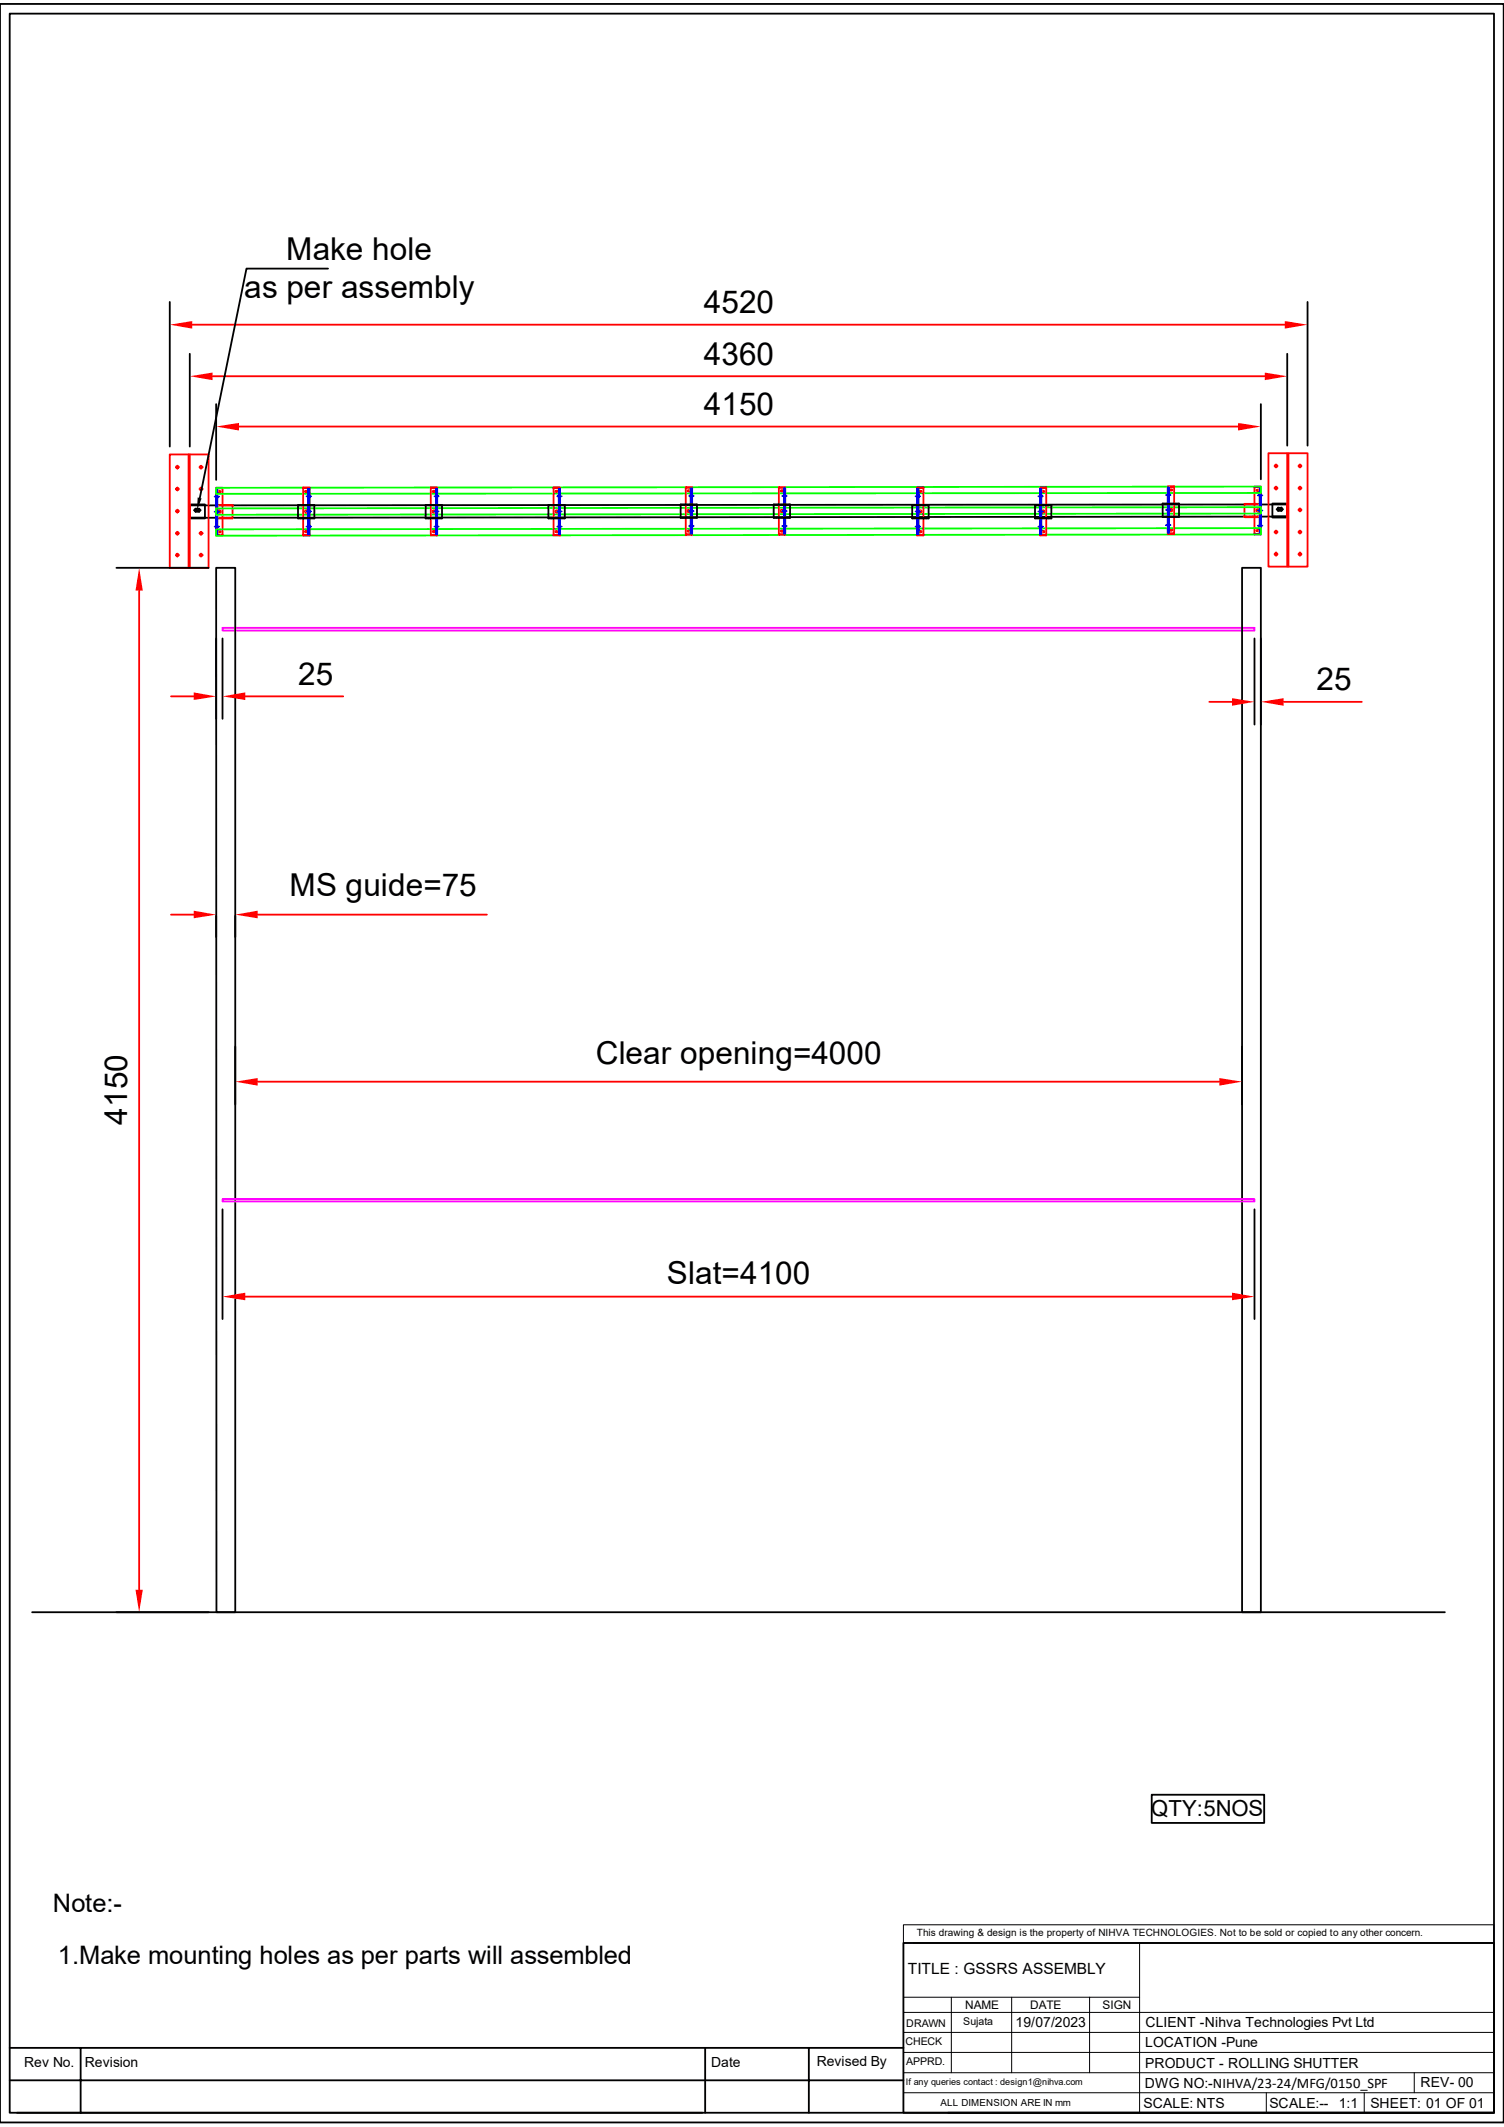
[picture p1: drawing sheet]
<svg xmlns="http://www.w3.org/2000/svg" width="210mm" height="297mm" viewBox="0 0 210 297" stroke-linecap="round" stroke-linejoin="round" font-family="sans-serif">
<g fill="none" stroke="#000" stroke-width=".25">
<path d="M30.2 56.4v10.6M176.1 56.4v10.5M26.5 70.6l153.2-.2v1.7l-153.2 .2zM41.6 70.5h2.3v1.9h-2.3zM41.6 70.6h.3M41.6 72.3h.3M42 70.6h.2M42 72.3h.2M42.3 70.6h.2M42.3 72.3h.2M42.6 70.6h.3M42.6 72.3h.3"/>
<path d="M43 70.6h.2M43 72.3h.2M43.3 70.6h.2M43.3 72.3h.2M43.6 70.6h.3M43.6 72.3h.3M162.3 70.3h2.3v1.9h-2.3zM162.3 70.4h.3M162.3 72.1h.3M162.7 70.4h.2M162.7 72.1h.2M163.1 70.4h.2"/>
<path d="M163.1 72.1h.2M163.4 70.4h.2M163.4 72.1h.2M163.7 70.4h.3M163.7 72.1h.3M164.1 70.4h.2M164.1 72.1h.2M164.4 70.4h.2M164.4 72.1h.2"/>
</g>
<g fill="none" stroke="#f00" stroke-width=".25">
<path d="M33.4 59.6h139.5M30.2 68.1h.9v6.7h-.9zM30.2 70.5h2.3v1.9h-2.3zM30.2 74.7h.2M30.2 68.2h.2M30.2 72.3h.2M30.2 70.6h.2M30.4 74.3l.2-.1 .2 .1h-.3zM30.4 68.6l.2-.1 .2 .1-.2 .1zM30.5 71.3h.3v.3h-.3zM30.5 74.2l.1 .1 .2-.1M30.5 68.7h.3"/>
<path d="M30.5 74.7h.2M30.5 68.2h.2M30.6 72.3h.2M30.6 70.6h.2M30.9 74.7h.2M30.9 68.2h.2M30.9 72.3h.2M30.9 70.6h.2M31.2 72.3h.3M31.2 70.6h.3M31.6 72.3h.2M31.6 70.6h.2"/>
<path d="M31.9 72.3h.2M31.9 70.6h.2M32.2 72.3h.3M32.2 70.6h.3M42.3 68.1h.9v6.7h-.9zM42.3 74.7h.2M42.3 68.2h.2M42.6 74.2h.3M42.6 68.7l.2-.1 .1 .1M42.6 74.2l.2-.1 .2 .2h-.2h-.2zM42.6 71.3h.3l.1 .1-.2 .2-.2-.1zM42.6 68.5l.4 .1-.2 .1-.2-.1z"/>
<path d="M42.7 74.7h.2M42.7 68.2h.2M43 74.7h.2M43 68.2h.2M163.1 67.9h.9v6.6h-.9zM163.1 74.5h.2M163.1 68h.2M163.3 74h.4M163.3 68.5h.4M163.4 74h.3l-.2 .1-.2-.1zM163.4 71.1h.3v.3h-.3zM163.4 68.3h.3v.1v.1h-.3z"/>
<path d="M163.4 74.5h.2M163.4 68h.2M163.7 74.5h.3M163.7 68h.3M173.8 72.1h.2M173.8 70.4h.2M173.8 70.4h2.3v1.8h-2.3zM174.2 72.1h.2M174.2 70.4h.2M174.5 72.1h.2M174.5 70.4h.2M174.8 72.1h.2"/>
<path d="M174.8 70.4h.2M175.1 72.1h.3M175.1 70.4h.3M175.2 67.9h.9v6.7h-.9zM175.2 74.5h.2M175.2 68h.2M175.4 74.1l.2-.1 .2 .1v.1zM175.4 68.5l.2-.1 .2 .1-.2 .1zM175.5 72.1h.2M175.5 70.4h.2M175.5 74l.1 .1 .2-.1M175.5 68.5h.3"/>
<path d="M175.5 74.5h.2M175.5 68h.2M175.5 71.1h.3v.3h-.3l-.1-.1zM175.8 72.1h.3M175.8 70.4h.3M175.9 74.5h.2M175.9 68h.2"/>
</g>
<g fill="none" stroke="#00f" stroke-width=".25">
<path d="M30 73.5h.6M30 69.3h.6M30 71.5h.6M30.2 73.7h.2M30.2 73.4h.2M30.2 69.1h.2M30.2 69.6h.2M30.2 72.4h.2M30.2 70.5h.2M30.2 68.8h.2v-.5h-.2v6.3h.2v-.5M30.4 68.8v5.3h-.2M42.8 73.5h.6"/>
<path d="M42.8 69.3h.6M42.8 71.4h.6M43 73.7h.2M43 73.3h.2M43 69.1h.2M43 69.5h.2M43 72.4h.2M43 70.4h.2M43 68.8h.2v-.5h-.2v6.3h.2v-.6M43.2 68.8v5.2h-.2M162.8 69.1h.6M162.8 73.3h.6"/>
<path d="M162.8 71.2h.6M163.1 68.6v5.3h.1M163.1 73.5h.1M163.1 69.3h.1M163.1 73.1h.1M163.1 68.9h.1M163.1 72.2h.1M163.1 70.3h.1M163.2 68.6h-.1v-.5h.1v6.3h-.1v-.5M175.6 73.4h.7M175.6 69.2h.7M175.6 71.3h.7"/>
<path d="M175.9 68.7v5.2h.2M175.9 73.6h.2M175.9 73.2h.2M175.9 69h.2M175.9 69.4h.2M175.9 72.3h.2M175.9 70.3h.2M176.1 68.7h-.2v-.6h.2v6.3h-.2v-.5"/>
</g>
<path d="M30.2 68.1l145.9-.2v.9l-145.9 .2zM30.2 73.9l145.9-.2v.9l-145.9 .2zM30.2 71l145.9-.2v.9l-145.9 .2z" fill="none" stroke="#0f0" stroke-width=".25"/>
<g fill="#f00">
<path d="M30.2 59.6l3.2-.5v1z"/>
<path d="M172.9 59.1l3.2 .5-3.2 .5z"/>
</g>
<g fill="none" stroke="#f00" stroke-width=".25">
<path d="M26.8 45.3h152.6M23.7 63.5h5.4v15.8h-5.4zM24.6 68.3h.2v.2M24.6 71.4h.2v.2M24.6 77.5h.2v.2M24.8 65v.2h-.2M24.8 74.3v.2h-.2M24.8 65.3v.1M24.8 68.1v.1M24.8 71.2v.1M24.8 74.5v.2M24.8 77.3v.2"/>
<path d="M24.8 65.2h.2M24.8 68.3h.2M24.8 71.4h.2M24.8 74.5h.2M24.8 77.5h.2M26.3 63.5v15.8M26.5 63.5v15.8M27.9 65.2h.1M27.9 68.3h.1M27.9 74.5h.1M27.9 77.5h.1M28.1 65v.2h.2"/>
<path d="M28.1 74.3v.2h.2M28.1 65.3v.1M28.1 68.1v.1M28.1 74.5v.2M28.1 77.3v.2M28.3 68.3h-.2v.2M28.3 77.5h-.2v.2M60.2 68.1h.8v6.7h-.8zM60.2 74.7h.2M60.2 68.2h.2M60.4 74.2h.4M60.4 68.7l.2-.1 .2 .1"/>
<path d="M60.5 74.2l.1-.1 .2 .2h-.2h-.2zM60.5 71.3h.2v.2l-.1 .1-.1-.1zM60.5 68.5h.2l.1 .1-.3 .1zM60.5 74.7h.2M60.5 68.2h.2M60.8 74.7h.2M60.8 68.2h.2M77.3 68.1h.9v6.7h-.9zM77.3 74.7h.2M77.3 68.2h.2M77.6 74.2h.3M77.6 68.7l.2-.1 .1 .1"/>
<path d="M77.6 74.2l.2-.1 .1 .2h-.1h-.2zM77.6 71.3h.3v.2l-.1 .1-.2-.1zM77.6 68.5h.3v.1l-.3 .1zM77.6 74.7h.3M77.6 68.2h.3M78 74.7h.2M78 68.2h.2M95.8 68h.8v6.7h-.8zM95.8 74.6h.2M95.8 68.1h.2M96 74.1h.4M96 68.6h.4"/>
<path d="M96.1 74.1l.3 .1-.3 .1zM96.1 71.2h.2l.1 .2-.1 .1h-.2zM96.1 68.5h.3l-.3 .1zM96.1 74.6h.2M96.1 68.1h.2M96.4 74.6h.2M96.4 68.1h.2M108.8 68h.8v6.7h-.8zM108.8 74.6h.2M108.8 68.1h.2M109 74.1h.4M109 68.6h.4"/>
<path d="M109.1 74.1h.2l.1 .1-.1 .1h-.2zM109.1 71.2h.2v.3h-.2zM109.1 68.5h.2h.1l-.1 .1h-.2zM109.1 74.6h.2M109.1 68.1h.2M109.4 74.6h.2M109.4 68.1h.2M128.1 68.1h.8v6.7h-.8zM128.1 74.7h.2M128.1 68.2h.2M128.3 74.3l.2-.2 .2 .2h-.2zM128.3 68.6l.1-.1 .3 .1-.2 .1z"/>
<path d="M128.4 74.2h.3M128.4 68.7l.1-.1 .2 .1M128.4 74.7h.2M128.4 68.2h.2M128.4 71.3h.3v.2l-.2 .1-.2-.2zM128.7 74.7h.2M128.7 68.2h.2M145.2 68.1h.9v6.7h-.9zM145.2 74.7h.3M145.2 68.2h.3M145.5 74.3l.2-.2 .1 .2h-.1zM145.5 68.6v-.1l.3 .1-.1 .1z"/>
<path d="M145.5 74.2h.3M145.5 68.7l.2-.1 .1 .1M145.5 71.3h.3v.2l-.1 .1-.2-.2zM145.5 74.7h.3M145.5 68.2h.3M145.9 74.7h.2M145.9 68.2h.2M177.1 63.3h5.5v15.8h-5.5zM178.2 64.9v.2h-.2M178.2 67.9v.3h-.2M178.2 74.1v.2h-.2M178.2 77.1v.3h-.2"/>
<path d="M178.2 65.1v.2M178.2 68.2v.2M178.2 74.3v.2M178.2 77.4v.2M178.2 68.2h.2M178.2 65.1h.2M178.2 74.3h.2M178.2 77.4h.2M179.7 63.3v15.8M179.9 63.3v15.8M181.3 71.2h.2v.2M181.5 64.9v.2h-.2"/>
<path d="M181.5 67.9v.3h-.2M181.5 74.1v.2h-.2M181.5 77.1v.3h-.2M181.5 65.1v.2M181.5 68.2v.2M181.5 71v.2M181.5 74.3v.2M181.5 77.4v.2M181.6 68.2h.1M181.6 65.1h.1M181.6 71.2h.1M181.6 74.3h.1"/>
<path d="M181.6 77.4h.1"/>
<circle cx="24.8" cy="74.5" r=".17"/>
<circle cx="24.8" cy="77.5" r=".17"/>
<circle cx="24.8" cy="65.2" r=".17"/>
<circle cx="24.8" cy="68.3" r=".17"/>
<circle cx="24.8" cy="71.4" r=".17"/>
<circle cx="28.1" cy="74.5" r=".17"/>
<circle cx="28.1" cy="65.2" r=".17"/>
<circle cx="28.1" cy="68.3" r=".17"/>
<circle cx="28.1" cy="77.5" r=".17"/>
<circle cx="178.2" cy="65.1" r=".17"/>
<circle cx="178.2" cy="68.2" r=".17"/>
<circle cx="178.2" cy="77.4" r=".17"/>
<circle cx="178.2" cy="74.3" r=".17"/>
<circle cx="181.5" cy="77.4" r=".17"/>
<circle cx="181.5" cy="65.1" r=".17"/>
<circle cx="181.5" cy="71.2" r=".17"/>
<circle cx="181.5" cy="68.2" r=".17"/>
<circle cx="181.5" cy="74.3" r=".17"/>
</g>
<g fill="none" stroke="#00f" stroke-width=".25">
<path d="M60.7 73.5h.6M60.7 69.3h.6M60.7 71.4h.6M60.9 73.7h.1M60.9 73.3h.1M60.9 69.1h.1M60.9 69.5h.1M60.9 72.4h.1M60.9 70.4h.1M60.9 68.8h.1v-.5h-.1v6.3h.1v-.6M61 68.8v5.2h-.1M77.8 73.5h.6"/>
<path d="M77.8 69.3h.6M77.8 71.4h.6M78 73.7h.2M78 73.3h.2M78 69.1h.2M78 69.5h.2M78 72.4h.2M78 70.4h.2M78 68.8h.2v-.5h-.2v6.3h.2v-.6M78.2 68.8v5.2h-.2M96.2 73.4h.7M96.2 69.3h.7"/>
<path d="M96.2 71.4h.7M96.4 68.7h.2v-.5h-.2v6.3h.2v-.5M96.4 73.7h.2M96.4 73.2h.2M96.4 69h.2M96.4 69.5h.2M96.4 72.3h.2M96.4 70.4h.2M96.6 68.7v5.3h-.2M109.2 73.4h.7M109.2 69.3h.7M109.2 71.4h.7"/>
<path d="M109.5 73.7h.1M109.5 73.2h.1M109.5 69h.1M109.5 69.5h.1M109.5 72.3h.1M109.5 70.4h.1M109.5 68.7h.1v-.5h-.1v6.3h.1v-.5M109.6 68.7v5.3h-.1M127.8 73.5h.7M127.8 69.3h.7M127.8 71.4h.7M128.1 68.8v5.2h.2"/>
<path d="M128.1 73.7h.2M128.1 73.3h.2M128.1 69.1h.2M128.1 69.5h.2M128.1 72.4h.2M128.1 70.4h.2M128.3 68.8h-.2v-.5h.2v6.3h-.2v-.6M145 73.5h.6M145 69.3h.6M145 71.4h.6M145.2 68.8v5.2h.2M145.2 73.7h.2"/>
<path d="M145.2 73.3h.2M145.2 69.1h.2M145.2 69.5h.2M145.2 72.4h.2M145.2 70.4h.2M145.4 68.8h-.2v-.5h.2v6.3h-.2v-.6"/>
</g>
<g fill="none" stroke="#000" stroke-width=".25">
<path d="M23.7 42.2v20.2M182.6 42.2v20M26.5 70.4h2.1v1.9h-2.1zM26.5 72.3h2.1v.1h-2.1zM27.1 71.2h.2M27.3 71.1l-.1 .1v.1l.1 .1M27.3 71.2h.5v.3h-.5zM27.3 71.2v-.2h.5v.2M27.8 71.1l.1 .1v.1l-.1 .1M27.9 71.2h.1M59.4 70.6h.3M59.4 72.3h.3"/>
<path d="M59.4 70.5h2.3v1.9h-2.3zM59.8 70.6h.2M59.8 72.3h.2M60.2 70.6h.2M60.2 72.3h.2M60.5 70.6h.2M60.5 72.3h.2M60.8 70.6h.2M60.8 72.3h.2M61.2 70.6h.2M61.2 72.3h.2M61.5 70.6h.2"/>
<path d="M61.5 72.3h.2M76.6 70.5h2.3v1.9h-2.3zM76.6 70.6h.2M76.6 72.3h.2M77 70.6h.2M77 72.3h.2M77.3 70.6h.2M77.3 72.3h.2M77.6 70.6h.3M77.6 72.3h.3M78 70.6h.2M78 72.3h.2"/>
<path d="M78.3 70.6h.2M78.3 72.3h.2M78.7 70.6h.2M78.7 72.3h.2M95 70.4h2.3v1.9h-2.3zM95 70.5h.3M95 72.3h.3M95.4 70.5h.2M95.4 72.3h.2M95.8 70.5h.2M95.8 72.3h.2M96.1 70.5h.2"/>
<path d="M96.1 72.3h.2M96.4 70.5h.2M96.4 72.3h.2M96.7 70.5h.3M96.7 72.3h.3M97.1 70.5h.2M97.1 72.3h.2M108 70.5h.3M108 72.3h.3M108 70.4h2.3v1.9h-2.3zM108.4 70.5h.2M108.4 72.3h.2"/>
<path d="M108.8 70.5h.2M108.8 72.3h.2M109.1 70.5h.2M109.1 72.3h.2M109.4 70.5h.2M109.4 72.3h.2M109.7 70.5h.3M109.7 72.3h.3M110.1 70.5h.2M110.1 72.3h.2M127.4 70.5h2.3v1.9h-2.3zM127.4 70.6h.2"/>
<path d="M127.4 72.3h.2M127.8 70.6h.2M127.8 72.3h.2M128.1 70.6h.2M128.1 72.3h.2M128.4 70.6h.3M128.4 72.3h.3M128.7 70.6h.3M128.7 72.3h.3M129.1 70.6h.2M129.1 72.3h.2M129.4 70.6h.3"/>
<path d="M129.4 72.3h.3M144.5 70.5h2.3v1.9h-2.3zM144.5 70.6h.3M144.5 72.3h.3M144.9 70.6h.2M144.9 72.3h.2M145.2 70.6h.3M145.2 72.3h.3M145.5 70.6h.3M145.5 72.3h.3M145.9 70.6h.2M145.9 72.3h.2"/>
<path d="M146.2 70.6h.3M146.2 72.3h.3M146.6 70.6h.2M146.6 72.3h.2M177.7 70.3h2v1.8h-2zM177.7 72.1h2v.2h-2zM178.5 71h-.1v.2l.1 .1M178.5 70.9h.4M178.5 70.9v.2h-.2M178.5 71.2v.1h.4v-.1M178.5 71.1h.4M178.9 70.9v.2h.3"/>
<path d="M178.9 71h.2v.2l-.2 .1"/>
</g>
<g fill="#f00">
<path d="M23.7 45.3l3.1-.5v1.1z"/>
<path d="M179.4 44.8l3.2 .5-3.2 .6z"/>
</g>
<path d="M26.5 49.4v13M179.7 49.4v12.8" fill="none" stroke="#000" stroke-width=".25"/>
<path d="M29.7 52.5h146.9" fill="none" stroke="#f00" stroke-width=".25"/>
<g fill="#f00">
<path d="M26.5 52.5l3.2-.5v1.1z"/>
<path d="M176.6 52l3.1 .5-3.1 .6z"/>
</g>
<path d="M31.1 87.7h144.1v.4h-144.1z" fill="none" stroke="#f0f" stroke-width=".25"/>
<path d="M0 .6h210v295.8h-210zM1.4 1.9h207.2v293.1h-207.2zM30.2 79.3h2.7v145.8h-2.7zM173.4 79.3h2.7v145.8h-2.7zM126.2 271.3h82.4v23.7h-82.4zM1.4 290.5h124.8M1.4 286h124.8M2.4 295h95.7M11.3 286v9M98.5 286v9M112.9 286v9M132.4 295h76.2" fill="none" stroke="#000" stroke-width=".25"/>
<g fill="none" stroke="#000" stroke-width=".14">
<path d="M126.2 268.8h82.4v2.5h-82.4zM126.2 271.3v23.7M126.2 278.9h32.9M127.6 271.3h31.5M132.8 278.9v10.5M141.3 278.9v10.5M152.1 278.9v10.5M208.6 271.3h-49.5v23.7M126.2 289.4h82.4M126.2 286.6h82.4M126.2 283.8h82.4M126.2 281h82.4"/>
<path d="M126.2 292.2h82.4M176.8 292.2v2.8M190.5 292.2v2.8M197.5 289.4v2.8"/>
</g>
<path d="M168.3 272.2h36.1v8h-36.1z" fill="#fff"/>
<path d="M16.3 79.3h12.8M16.3 225.1h12.8" fill="none" stroke="#000" stroke-width=".25"/>
<path d="M19.4 82.5v139.5" fill="none" stroke="#f00" stroke-width=".25"/>
<g fill="#f00">
<path d="M18.9 222h1l-.5 3.1z"/>
<path d="M19.4 79.3l.5 3.2h-1z"/>
</g>
<path d="M30.2 89.2v11.2M31.1 89.2v11.2M4.5 225.1h197.3" fill="none" stroke="#000" stroke-width=".25"/>
<path d="M31.1 167.4h144.1v.4h-144.1z" fill="none" stroke="#f0f" stroke-width=".25"/>
<path d="M23.9 97.2h3.2M34.2 97.2h13.7" fill="none" stroke="#f00" stroke-width=".25"/>
<g fill="#f00">
<path d="M27.1 96.7l3.1 .5-3.1 .5z"/>
<path d="M31.1 97.2l3.1-.5v1z"/>
</g>
<path d="M175.2 89.2v12M176.1 89.2v12" fill="none" stroke="#000" stroke-width=".25"/>
<path d="M168.9 98h3.1M179.2 98h11" fill="none" stroke="#f00" stroke-width=".25"/>
<g fill="#f00">
<path d="M172 97.5l3.2 .5-3.2 .6z"/>
<path d="M176.1 98l3.1-.5v1.1z"/>
</g>
<path d="M31.1 168.9v15.3M175.2 168.9v15.3" fill="none" stroke="#000" stroke-width=".25"/>
<path d="M34.2 181.1h137.8" fill="none" stroke="#f00" stroke-width=".25"/>
<g fill="#f00">
<path d="M31.1 181.1l3.1-.6v1.1z"/>
<path d="M172 180.5l3.2 .6-3.2 .5z"/>
</g>
<path d="M32.9 146.1v8.1M173.4 146.1v8.1" fill="none" stroke="#000" stroke-width=".25"/>
<path d="M36 151h134.3" fill="none" stroke="#f00" stroke-width=".25"/>
<g fill="#f00">
<path d="M32.9 151l3.1-.5v1.1z"/>
<path d="M170.3 150.5l3.1 .5-3.1 .6z"/>
</g>
<path d="M30.2 127.9v3M32.9 127.9v3" fill="none" stroke="#000" stroke-width=".25"/>
<path d="M23.9 127.7h3.2M36 127.7h32" fill="none" stroke="#f00" stroke-width=".25"/>
<g fill="#f00">
<path d="M27.1 127.2l3.1 .5-3.1 .5z"/>
<path d="M32.9 127.7l3.1-.5v1z"/>
</g>
<path d="M27.6 69.5l.6 .1-.7 1.6z" fill="#000"/>
<path d="M45.8 37.5h-11.4l-6.5 32.1M160.8 250.6h15.7v4h-15.7z" fill="none" stroke="#000" stroke-width=".25"/>
<g font-size="4.4">
<text x="34.1" y="41.6">as per assembly</text>
<text x="40" y="36.3">Make hole</text>
<text x="98.3" y="43.7">4520</text>
<text x="98.3" y="50.9">4360</text>
<text x="98.3" y="58">4150</text>
<text x="41.6" y="95.6">25</text>
<text x="183.9" y="96.4">25</text>
<text x="40.4" y="125.2">MS guide=75</text>
<text x="83.2" y="148.5">Clear opening=4000</text>
<text x="17.8" y="157.1" transform="rotate(-90 17.8 157.1)">4150</text>
<text x="93.1" y="179.4">Slat=4100</text>
</g>
<g font-size="3.6">
<text x="7.4" y="267">Note:-</text>
<text x="8.1" y="274.2">1.Make mounting holes as per parts will assembled</text>
</g>
<text font-size="3.1" x="160.7" y="253.6">QTY:5NOS</text>
<text font-size="2.2" x="126.7" y="275.7">TITLE : GSSRS ASSEMBLY</text>
<g font-size="1.9">
<text x="141.8" y="283">19/07/2023</text>
<text x="159.9" y="285.9">LOCATION -Pune</text>
<text x="159.9" y="283.1">CLIENT -Nihva Technologies Pvt Ltd</text>
<text x="3.4" y="288.7">Rev No.</text>
<text x="11.9" y="288.7">Revision</text>
<text x="99.3" y="288.7">Date</text>
<text x="114" y="288.5">Revised By</text>
<text x="159.9" y="291.5">DWG NO:-NIHVA/23-24/MFG/0150_SPF</text>
<text x="159.9" y="288.7">PRODUCT - ROLLING SHUTTER</text>
<text x="198.4" y="291.5">REV- 00</text>
<text x="159.7" y="294.3">SCALE: NTS</text>
<text x="177.2" y="294.3">SCALE:--</text>
<text x="186.9" y="294.3">1:1</text>
<text x="191.4" y="294.3">SHEET: 01 OF 01</text>
</g>
<g font-size="1.7">
<text x="134.8" y="280.6">NAME</text>
<text x="143.8" y="280.6">DATE</text>
<text x="154" y="280.5">SIGN</text>
</g>
<g font-size="1.5">
<text x="126.4" y="285.5">CHECK</text>
<text x="126.5" y="283">DRAWN</text>
<text x="134.5" y="282.7">Sujata</text>
<text x="126.5" y="288.3">APPRD.</text>
</g>
<g font-size="1.4">
<text x="128" y="270.3">This drawing &amp; design is the property of NIHVA TECHNOLOGIES. Not to be sold or copied to any other concern.</text>
<text x="131.3" y="294.1">ALL DIMENSION ARE IN mm</text>
</g>
<text font-size="1.3" x="126.5" y="291.2">If any queries contact : design1@nihva.com</text>
</svg>
